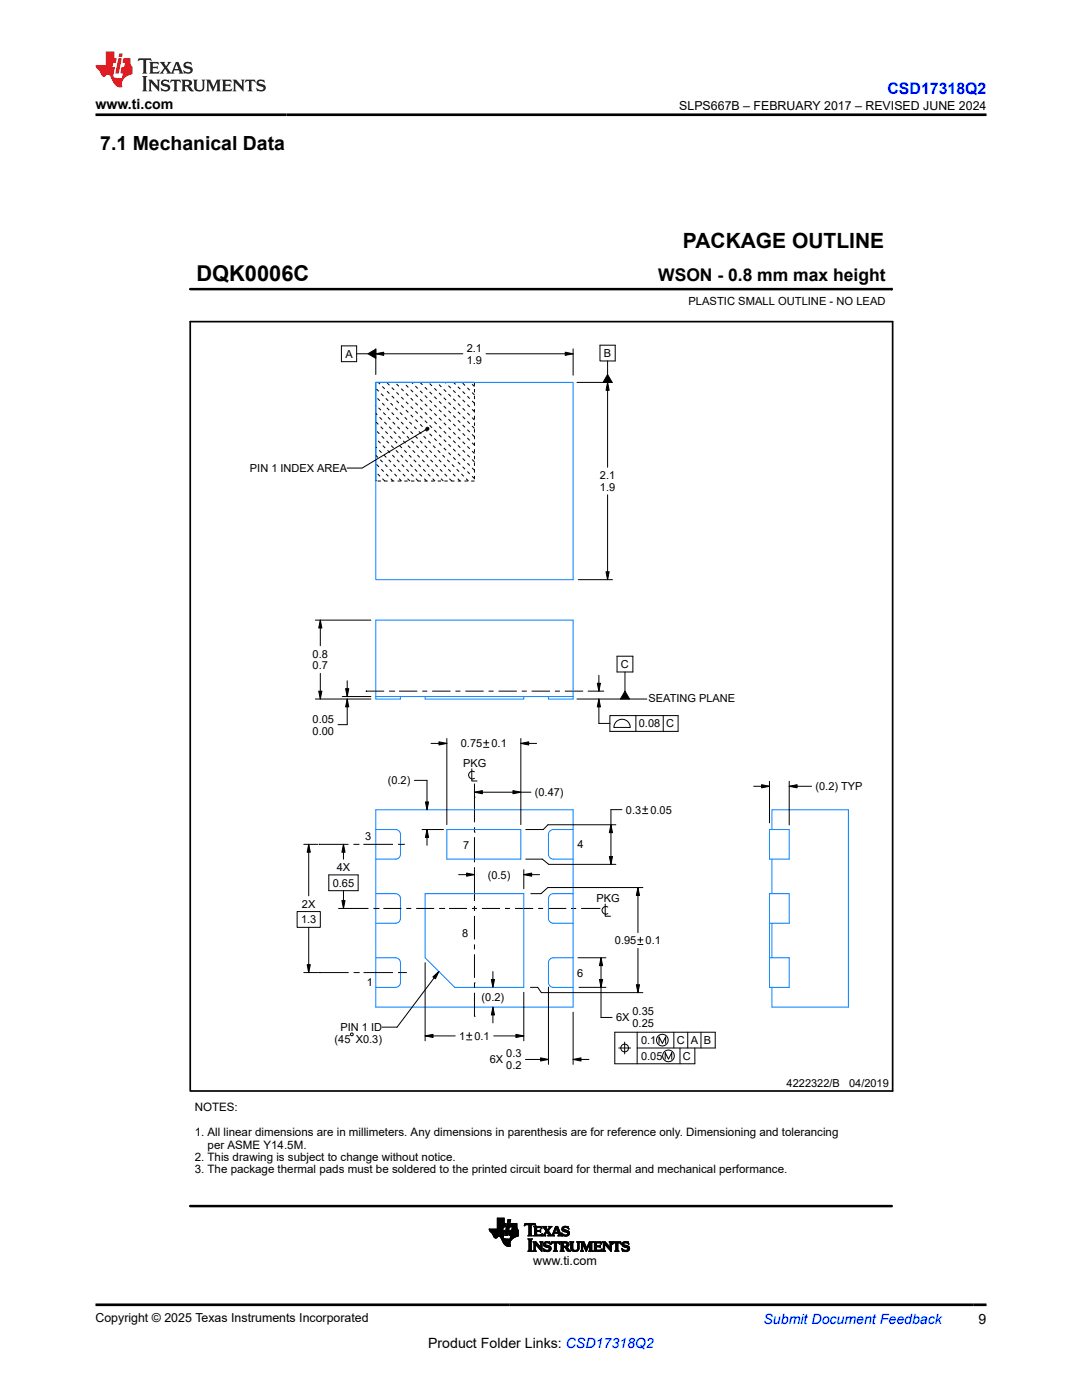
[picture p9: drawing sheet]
<svg xmlns="http://www.w3.org/2000/svg" width="216mm" height="279mm" viewBox="0 0 216 279" stroke-linecap="round" stroke-linejoin="round" font-family="sans-serif">
<g fill="none" stroke="#000" stroke-width=".2">
<path d="M37.9 57.7h140.1M178 57.5v.4M68.1 69h3.1v3.2h-3.1zM71.2 70.6h2.2M73.4 70.6l1.6-.9v1.8zM75 70.6l1.6-.3v.6zM75 69.6v5.2M75 70.6h17.4M97 70.6h17.4M112.8 70.3l1.6 .3-1.6 .3zM114.4 69.6v5.3M115.1 76.3h7.1"/>
<path d="M119.7 68.9h3.1v3.1h-3.1zM121.2 76.3l.4 1.6h-.7zM121.2 72v2.7M121.2 76.3v16.9M121.2 74.7l.9 1.6h-1.8zM85 85.4l.2-.1h.3l.1 .3-.1 .2-.3 .1-.2-.2zM85 85.7l-12.7 7.7h-3M121.2 98.8v16.9M115.4 115.7h6.8M120.9 114.1h.7l-.4 1.6zM62.9 139.5h11.1M62.9 123.8h11.1"/>
<path d="M63.6 137.9h.6l-.3 1.6zM63.9 123.8l.3 1.5h-.6zM63.9 123.8v5.1M63.9 134.4v5.1M68.3 139h5.7M69 137.4h.6l-.3 1.6zM69.3 139.5l.3 1.6h-.6zM69.3 135.9v3.1M69.3 139.5v5.1h-1.9M73 137.9h.1M73 137.9h3.6M77.6 137.9h1"/>
<path d="M78.6 137.9h.1M79.6 137.9h3.7M84.3 137.9h.9M86.2 137.9h3.7M90.9 137.9h1M92.9 137.9h3.6M97.5 137.9h1M99.5 137.9h3.6M104.1 137.9h1M106.1 137.9h3.6M110.7 137.9h1M112.7 137.9h3.7"/>
<path d="M115.1 139.5h14M117.3 137.9h3.2M119.2 136.4h.6l-.3 1.5zM119.5 139.5l.3 1.6h-.6zM119.5 139.5v4.9h2.2M119.5 134.8v3.1M123.1 131h3.2v3.1h-3.2zM124.7 134.1v3.8M124.7 137.9l.9 1.6h-1.8zM82.7 155.7h2.5v5.9M86 148.4h3.2M87.6 148l1.6 .4-1.6 .3z"/>
<path d="M89.2 147.4v17.2M94.1 153.4v2.5h1.1M94.7 154a.77 .77 0 0 0-1.2 .7 .77 .77 0 0 0 1.2 .6M94.7 158.1l1.5-.3v.6zM94.7 159.1h.1M94.7 156.4v7.7M94.7 158.1h11.2M96.5 148.2h1M96.5 149.2h1M97 147.7v1.1M102.4 157.8l1.5 .3-1.5 .3zM103.9 148.4l1.6-.4v.7z"/>
<path d="M103.9 147.4v17.2M103.9 148.4h3.2M121.7 142.8h13.6v3.2h-13.6zM122.8 144.2a1.64 1.64 0 0 1 1.8-.6 1.64 1.64 0 0 1 1.2 1.6h-3.3zM126.9 142.8v3.2M132.3 142.8v3.2M150.4 156.9h3.1M152 156.6l1.5 .3-1.5 .3zM153.5 155.9v8.3M157.5 156.9l1.6-.3v.6zM157.5 155.9v8.7M157.5 156.9h4.4"/>
<path d="M60.6 168.5h2.8M61.6 168.5l.3 1.6h-.6zM61.6 168.5v10.3M63.6 168.5h.1M63.6 168.5h5.9M65.6 174.6h5.9v3.2h-5.9zM68.2 179.7h.6l-.3 1.6zM68.5 168.5l.3 1.6h-.6zM68.5 168.5v3M68.5 177.8v3.5M70.5 168.5h1M71.5 168.5h.1"/>
<path d="M72.5 168.5h5.9M79.4 168.5h1.4M84.2 165.6h4.3M84.9 160h.6l-.3 1.6zM85.2 165.6l.3 1.5h-.6zM85.2 165.6v3.1M91.5 174.6h3.2M93.1 174.2l1.6 .4-1.6 .3zM94.7 166.1h.1M94.7 165.1v1M94.7 167.1v5M94.7 173.1v6.7"/>
<path d="M104.5 174.6l1.6-.4v.7zM104.5 174.6h3.2M104.5 173.6v3.8M104.9 171.5h3.3l1.3 1h13.4M121.6 170.9h.6l-.3 1.6zM121.9 164.6l.3 1.6h-.6zM122.9 164.6h-13.6l-.9 1h-3.5M124.1 161.6h-2.2v10.9M127.3 177.1l.3 1.6h-.6zM127.3 177.1v9M128.2 161.4h1.1M128.2 162.4h1.1"/>
<path d="M128.3 177.1h-19l-1.3 1.2h-2.1M128.7 160.9v1.1M59.3 181.9h4.6v3.2h-4.6zM60.6 194.1h3M61.3 192.5h.6l-.3 1.6zM61.6 185.1v9M63.7 194.1h.1M63.7 194.1h5.9M67.6 181.3h2.2M69.9 181.3h.1M69.9 181.3h3.6M70.6 194.1h1"/>
<path d="M71.6 194.1h.1M72.5 194.1h5.9M74.5 181.3h1M75.5 181.3h.1M76.5 181.3h3.6M79.4 194.1h1.8M81.1 181.3h1M83 181.3h3.6M84.8 192.1v15.6M86.4 195l1.2-1.1-.7 1.4zM87.6 193.9l-8.4 11.1h-3M87.6 181.3h1"/>
<path d="M88.6 181.3h.1M89.6 181.3h3.6M94.2 181.3h1M94.7 196.1h.1M94.7 180.8v1M94.7 182.8v4.7M94.7 188.5v1M94.7 190.5v4.7M94.7 196.1v1M94.7 198.1v4.7M96.2 181.3h3.6M98 195.5h.7l-.3 1.5z"/>
<path d="M98.4 193.9v3.1M100.8 181.3h.1M100.8 181.3h1M102.8 181.3h3.6M104.5 198v9.7M105.8 197h1.5l.7 1.1h20.3M107.4 181.3h1M109.4 181.3h3.6M109.4 197v15.4M114 181.3h.1M114 181.3h1M115.3 191.1h5.6"/>
<path d="M115.5 197h5.4M116 181.3h3.6M119.6 181.3h.1M119.6 195.5h.6l-.3 1.5zM119.9 191.1l.3 1.6h-.6zM119.9 191.1v12h2.2M120.8 180.4v2.5h1M121.3 181a.77 .77 0 0 0-1.2 .7 .77 .77 0 0 0 1.2 .6M127 196.5h.6l-.3 1.6zM127.2 187.6h1.1M127.2 188.5h1.1M127.3 189.3v8.8"/>
<path d="M127.8 187v1.1M70.1 206.2l.4 .1-.2 .4-.4-.1zM84.8 206.7l1.6-.3v.7zM84.8 206.7h6M93.1 206.6h1M93.1 207.5h1M93.6 206.1v1M94.7 202.8h.1M98.4 201l.3 1.6h-.7zM98.4 201v3.1M98.5 206.7h6M102.9 206.4l1.6 .3-1.6 .4z"/>
<path d="M104.9 211.4h4.5M107.9 211.1l1.5 .3-1.5 .3zM114.4 211.4l1.5-.3v.6zM114.4 202v10.4M114.4 211.4h3.1M123.5 209.2h2.3M124.6 208v2.3M127.1 209.2h15.6v-3.2h-20v6.3h15.9v-3.1M127.1 206v6.3M131.5 208.2v-1.3l.7 1.3 .6-1.3v1.3M132.7 211.4v-1.3l.7 1.3 .6-1.3v1.3M134.5 206v3.2"/>
<path d="M135.7 209.2v3.1M137.2 206v3.2M139.9 206v3.2M97.6 245.3h2.7M97.6 245.4h2.7M97.6 245.5h2.7M97.7 245.5h3l-.2 1.6 .3 .2h1.4M97.7 245.6h3M97.8 245.7h2.9M97.8 245.8h2.8M97.9 245.8h2.7M97.9 245.9h2.7"/>
<path d="M98 246h2.6M98.1 246h2.5M98.1 246.1h2.5M98.2 246.1h2.4M98.3 246.2h2.3M98.3 246.3h2.2M98.4 246.4h2.1M98.4 246.5h2.1M98.4 246.6h2.1M98.5 246.6h2M98.5 246.7h2M98.5 246.8h.9"/>
<path d="M98.6 246.8h.7M98.6 246.9h.7M98.6 247h.6M98.7 247h.4M98.8 247.1h.3M99.2 245.2h1.2M99.2 245.1h1.2M99.2 245h1.2M99.2 244.2h1.8l-.2 .7h-1.6M99.2 244.8h1.6M99.2 244.7h1.7M99.2 244.6h1.7"/>
<path d="M99.2 244.5h1.7M99.2 244.4h1.7M99.2 244.3h1.7M99.2 244.1h1.4M99.2 244h1.4M99.2 243.9h1.4M99.2 243.8h1.4M99.2 243.7h1.4M99.2 243.6h1.4M99.2 243.5h1.4M99.2 243.4h1.4M99.2 243.3h1.4"/>
<path d="M99.2 243.2h1.4M99.2 243.1h1.4M99.7 246.8h.7M99.8 246.8h.6M99.9 246.9h.5M99.9 247h.5M100 247.1h.5M100 247.2h.6M100.1 247.3h.9M100.1 247.3h2.1M100.1 247.4h2M100.2 247.5h1.8"/>
<path d="M100.2 247.6h1.7M100.3 247.6h1.6M100.3 247.7h1.6M100.3 247.8h1.5M100.3 245.3h-2.7l1.1 1.7 .3 .1 .4-.3h.4l.7 1.4 .7 .5h.7l-.1-.8 .6-.8M100.4 247.9h1.4M100.4 248h1.4M100.4 244.9l-.1 .6M100.5 248.1h1.3M100.6 248.2h1.2M100.6 244.2v-1.1h-1.4v2.2M100.6 248.3h1.2"/>
<path d="M100.7 248.3h1.1M100.7 248.4h1.1M100.7 246.5h.6M100.8 246.5h.5M100.8 246.4h.5M100.8 246.3h.5M100.8 248.5h1M100.8 246.2h.6M100.8 246.1h.6M100.8 246h.6M100.9 246h.5M100.9 248.5h.9"/>
<path d="M100.9 245.9h.5M100.9 245.8h.5M100.9 245.7h.6M100.9 245.6h.6M100.9 245.5h.6M100.9 248.6h.9M101 245.5h.5M101 245.4h.5M101 245.3h.5M101 245.2h.6M101 245.1h.6M101 245h.6"/>
<path d="M101 248.6h.9M101.1 245h.5M101.1 244.9h.5M101.1 244.8h.5M101.1 244.7h.6M101.1 244.6h.6M101.1 244.5h.6M101.2 244.5h.5M101.2 244.4h.5M101.2 244.3h.5M101.2 248.7h.6M101.2 244.2h.6l-.5 2.4h-.6z"/>
<path d="M101.3 243.9h.5M101.3 243.8h.5M101.3 243.7h.5M101.3 243.6h.6M101.3 243.5h.6M101.4 243.4h.5l-.1 .5h-.6zM101.5 248.8h.1M101.6 246.5h1.9M101.6 246.4h1.9M101.6 246.4v.1l.3 .1M101.6 246.3h1.8M101.6 246.5h1.8"/>
<path d="M101.6 246.3h1.9M101.6 246.2h1.8M101.6 246.1h1.8M101.6 246.1h1.9M101.6 246h1.9M101.7 245.9h1.7M101.7 245.8h1.8M101.7 245.7h1.8M101.7 245.6h1.7M101.8 247.2h.5M101.8 247.1h.6M101.8 247.1h.7"/>
<path d="M101.8 247h.8M101.8 247h.9M101.9 246.9h.9M101.9 244.8h1.2M101.9 246.8h1M101.9 246.8h1.2M101.9 244.7h1.2M101.9 246.7h1.4M101.9 244.6h1.2M101.9 246.6h1.5M101.9 246.6l-.1 .7M101.9 244.5h1.2"/>
<path d="M102 244.4h1.1M102 244.3h1.1M102 244.2h1.1v.7M102 244.2l-.1 .7h1.2M102.1 245.5h1.3M102.2 245.4h1.1M102.2 245.3h1.1M102.2 245.3h1M102.2 245.2h1M102.2 245.1h1M102.2 245h.9M102.3 244.9l-.2 .6"/>
<path d="M103.1 244.9l.4 .6v1.2l-1.1 .4M103.4 245.5h-1.7l-.1 .9M104.6 244.6h.1M104.6 244.5h.2M104.7 244.4h2.2M104.7 244.3h2.1M104.7 244.2h2.1M105.4 249.7h.8M105.4 247.3h.8M105.5 249.6h.6M105.5 246.5h.5M105.5 244.5h.5"/>
<path d="M105.5 247.4h.5M105.5 246.4h.5M105.5 244.6l-.4-.2-.5 .2 .2-.4h2l.1 .4-.5-.2h-.4v.2M105.5 244.6v1.8l-.2 .2h.9M105.5 246.3h.5M105.5 246.2h.5M105.5 246.1h.5M105.5 246h.5M105.5 245.9h.5M105.5 245.8h.5M105.5 245.7h.5M105.5 245.6h.5"/>
<path d="M105.5 245.5h.5M105.5 245.4h.5M105.5 245.3h.5M105.5 245.2h.5M105.5 245.1h.5M105.5 245h.5M105.5 244.9h.5M105.5 244.8h.5M105.5 244.7h.5M105.5 244.6h.5M105.6 249.5h.4M105.6 247.5h.4"/>
<path d="M105.6 249.4l-.2 .3M105.6 249.4h.4M105.6 249.3h.4M105.6 249.2h.4M105.6 249.1h.4M105.6 249h.4M105.6 248.9h.4M105.6 248.8h.4M105.6 248.7h.4M105.6 248.6h.4M105.6 248.5h.4M105.6 248.4h.4"/>
<path d="M105.6 248.3h.4M105.6 248.2h.4M105.6 248.1h.4M105.6 248h.4M105.6 247.9h.4M105.6 247.8h.4M105.6 247.7h.4M105.6 247.6h.4M106 244.6v1.8l.2 .3-.8-.1M106 249.4l.2 .3M106 249.4v-1.9l.2-.3h-.8l.2 .3v1.9M106.4 249.7h.6"/>
<path d="M106.5 247.9h.5M106.5 249.6h.4M106.5 248h.6M106.5 249.5h.3M106.6 244.8h1.4M106.6 248.1l-.2-.3h.5l1 1.1M106.6 249.4l-.2 .3M106.6 249.4h.2M106.6 249.3h.2M106.6 249.2h.2M106.6 249.1h.2M106.6 249h.2"/>
<path d="M106.6 248.9h.2M106.6 248.8h.2M106.6 248.7h.2M106.6 248.6h.2M106.6 248.5h.2M106.6 248.4h.2M106.6 248.3h.7M106.6 248.2h.7M106.6 248.1h.6M106.6 248.1v1.3M106.6 246.5h1.5M106.7 244.9h1.3"/>
<path d="M106.7 246.4h.4M106.7 245h.4M106.7 245.1v1.4l-.2 .1h1.6M106.7 246.3h.4M106.7 246.2h.4M106.7 246.1h.4M106.7 246h.4M106.7 245.9h.4M106.7 245.8h.4M106.7 245.7h1.2M106.7 245.6h1.2M106.7 245.5h.4"/>
<path d="M106.7 245.4h.4M106.7 245.3h.4M106.7 245.2h.4M106.7 244.5h.2M106.8 249.4l.2 .3M106.8 248.3h.1M106.8 248.3v1.1M106.8 244.6h.1M106.9 248.4h.5M106.9 248.5h.6M107 248.5h.6M107.1 245.1v.5h.6l.2-.2v.5l-.2-.1h-.6v.5"/>
<path d="M107.1 248.6h.5M107.2 248.7h.5M107.3 248.8h.5M107.3 248.9h.9M107.4 249h.8M107.5 249.1h.7M107.6 249.2h.6M107.6 249.3h.6M107.7 245.5h.2M107.7 249.3h.5M107.7 245.8h.2M107.8 246.4h.3"/>
<path d="M107.8 249.4h.4M107.8 245.5h.1M107.8 245.9h.1M107.8 245h.3M107.8 247.9h.4M107.9 249.5h.3M107.9 248h.3M107.9 248.9h.1M107.9 248.1l-.2-.3h.6l-.1 .3M107.9 248.1h.3M107.9 248.8h.3M107.9 248.7h.3"/>
<path d="M107.9 248.6h.3M107.9 248.5h.3M107.9 248.4h.3M107.9 248.3h.3M107.9 248.2h.3M107.9 248.1v.8M108 249.6h.2M108 245.1h.1M108 244.8l.1 .4-.4-.2-1 .1M108 244.8h-1.5l.2 .3M108 246.3h.2M108 249.7h.2"/>
<path d="M108.1 245.2h.1M108.1 246.3h.1M108.2 248.1v1.7l-1.4-1.5M108.2 246.6l.7 .1-.2-.2 .4-.6 .4 .6-.2 .1M108.2 246.6h.7M108.2 246.2l-.5 .2h-.6v-.1M108.2 246.2l-.2 .5-1.5-.1M108.3 244.8h.7M108.4 246.5h.3M108.4 249.2l.1 .5 .6 .1 .7-.2 .2-.4M108.4 249.2l.6 .3 .5-.1v-.4l-.7-.2-.3-.3 .1-.5 .5-.2h.6l.1 .5-.8-.3-.2 .1v.3l1 .3 .2 .5M108.4 249.2h.1"/>
<path d="M108.4 244.9h.6M108.4 249.3h.2M108.4 249.3h.3M108.4 248.4h.4M108.4 248.3h.4M108.4 248.5h.5M108.5 249.4h.3M108.5 248.2h.3M108.5 246.4h.3M108.5 248.5h.8M108.5 245h.5M108.5 249.5h.6"/>
<path d="M108.5 245l.5 .7M108.5 248.1h.4M108.5 249.6h1.3M108.5 248.6h1.1M108.5 246.3h.3M108.5 249.7h.1M108.5 245.1h.5M108.6 248h1.2M108.6 246.3h.3M108.6 248.7h1.2M108.6 245.2h.5M108.7 247.9h1"/>
<path d="M108.7 246.2h.2M108.7 245.3h.5M108.7 246.1h.3M108.7 248.8h1.2M108.7 245.4h.5M108.8 246h.2M108.8 245.5h.7M108.8 249.7h.8M108.8 247.8h.6M108.8 245.9h.8M108.9 245.8h.6M108.9 245.6h.5"/>
<path d="M109 245.7h.5M109 245.7l-.8 .9M109 248.9h.9M109.1 244.8h-.9l.3 .2M109.1 244.8l-.1 .2 .3 .5 .3-.5-.1-.2h.7M109.2 246h.5M109.2 246.1h.5M109.3 249.5h.5M109.3 246.2h.5M109.3 246.6h1.3M109.3 245.4h.3M109.4 246.3h.4"/>
<path d="M109.4 249h.5M109.4 245.3h.3M109.4 245.6l.5 .8M109.4 246.3h.5M109.5 245.2h.2M109.5 248.1h.3M109.5 246.4h.5M109.5 246.5h.5M109.5 249.4h.4M109.5 245.1h.3M109.5 249.1h.5M109.6 244.8h.5"/>
<path d="M109.6 249.3h.3M109.6 245h.3M109.6 249.2h.4M109.6 249.3h.4M109.6 244.9h.3M109.6 248.2h.2M109.7 248.3h.1M109.8 245l-.4 .6M109.9 248.3h.1M110 248.2h.1M110 248.1h.2M110 248h1.7"/>
<path d="M110 247.9h1.6M110.1 246.5h.4M110.2 244.8l-.4 .2M110.2 246.4h.3M110.2 246.3h.3l.1 .4-1.3-.1M110.3 246.3h.2M110.3 246.2h.3M110.4 246.1h1.4M110.4 246h1.4M110.4 249.7h.8M110.4 245.9h.3M110.5 245.8h.2"/>
<path d="M110.5 245.7h.2M110.5 246.4l.1-.3h.8l.1 .4-.2 .1h.8M110.5 245.6h.3M110.6 245.5h.2M110.6 249.6h.5M110.6 248.2v-.1h-.3l-.4 .2 .2-.5h1.5l.1 .5M110.6 249.5h.4M110.6 248.1h.4M110.6 249.4l-.2 .3M110.6 249.4h.4M110.6 249.3h.4M110.6 249.2h.4"/>
<path d="M110.6 249.1h.4M110.6 249h.4M110.6 248.9h.4M110.6 248.8h.4M110.6 248.7h.4M110.6 248.6h.4M110.6 248.5h.4M110.6 248.4h.4M110.6 248.3h.4M110.6 245.4h.3M110.7 245.3h.2M110.7 245.2h.2"/>
<path d="M110.7 245.1h.7M110.8 245h.6M110.8 244.9h.6M110.8 244.8h.5M111 245.1l.3 .8h-.6zM111 245.2h.5M111 248.2l.1-.2 .3 .1 .3 .3M111 248.2h-.4v1.2M111 248.2v1.2M111 249.4l.2 .3M111.1 245.3h.4M111.1 245.4h.4"/>
<path d="M111.1 245.5h.5M111.2 245.5h.4M111.2 245.6h.4M111.2 245.7h.5M111.2 245.8h.5M111.3 245.9h.4M111.3 244.8l.8 1.9-.8-.1M111.3 244.8h-.4l-.7 1.6-.1 .2-.2-.2M111.4 246.2h.4M111.4 246.3h.5M111.5 248.1h.2M111.5 246.5h.5"/>
<path d="M111.5 246.4h.4M111.6 248.2h.1M111.7 248.3h.1M111.8 249.7h.8M111.9 247.9h1.4M111.9 249.6h.5M112 248h1.4M112 249.5h.4M112 249.4l-.2 .3M112 249.4h.4M112 249.3h.4M112 249.2h.4"/>
<path d="M112 249.1h.4M112 249h.4M112 248.9h1.1M112 248.8h1.2M112 248.7h1.4M112 248.6h.4M112 248.5h.4M112 248.4h.4M112 248.3h.4M112 248.2h.4M112.1 246.2h.1M112.1 246.1h.1"/>
<path d="M112.1 246.3h.2M112.1 245.3h.4M112.1 245.4h.4M112.1 245.2h.4M112.1 246.3h.3M112.1 245.5h.7M112.1 245.1h.4M112.2 246.4h.4M112.2 245.5h1M112.2 246.5h1.3M112.2 245h.4M112.2 246.6h.1"/>
<path d="M112.2 245.6h1.2M112.2 244.9h1.2M112.4 245.7h1.1M112.4 244.8h1M112.4 249.4l.2 .3M112.4 249.4v-.5h.3l.6 .8h.6M112.4 248.1h-.4v1.3M112.4 246.6h.9M112.6 245.8h1M112.6 244.8h.4M112.7 248.7l.3-.1 .1-.4-.7-.1v.6M112.7 246.7h.3"/>
<path d="M112.8 247.8l.5 .1 .2 .3-.1 .4-.4 .3M112.8 249h.5M112.9 249.1h.4M112.9 249.2h.5M113 249.3h.4M113 245.9h.6M113 248.1h.5M113 248.6h.4M113 249.3h.5M113 248.9l.9 .7M113 247.8h-1.2l.2 .3M113 248.9h.1"/>
<path d="M113 249.4h.6M113 248.2h.5M113 248.5h.5M113.1 246.4h.4M113.1 248.5h.4M113.1 248.3h.4M113.1 245h.3M113.1 248.4h.4M113.1 249.5h.5M113.2 249.6h.5M113.2 246h.4M113.2 246.3h.4"/>
<path d="M113.3 246.1h.3M113.3 246.3h.3M113.3 245.1h.2M113.3 246.2h.3M113.3 249.7h.6M113.4 244.8h-.9l-.4 .4 .2 .5 .9 .3v.3l-.6 .1-.5-.3M113.4 244.8l.1 .5M113.4 245.2h.1M113.5 245.3h.1M113.5 245.3l-.6-.3-.4 .2v.2l1.1 .4v.5l-.2 .3-1.2 .1-.1-.6M113.8 247.9h.6M113.9 248h.4"/>
<path d="M113.9 249.6v.1M113.9 248.1v1.2l.3 .3 .5 .2 .5-.1 .3-.3v-.3M113.9 249.1h.4M113.9 249h.4M113.9 248.9h.4M113.9 248.8h.4M113.9 248.7h.4M113.9 248.6h.4M113.9 248.5h.4M113.9 248.4h.4M113.9 248.3h.4M113.9 248.2h.4"/>
<path d="M113.9 248.1h.4M113.9 249.2h.4M113.9 249.3h.4M114 249.4h.4M114 249.5h.6M114.1 249.6h1.2M114.3 249.1l.1 .3 .3 .1 .5-.1 .1-.3M114.3 248.1l.2-.3h-.8l.2 .3M114.3 248.1v1M114.3 249.7h.9M115 249.5h.4M115.2 249.4h.3"/>
<path d="M115.2 247.9h.4M115.2 249.3h.3M115.3 249.3h.2M115.3 248h.3M115.3 249.2h.2M115.3 249.1h.2M115.3 249h.2M115.3 248.9h.2M115.3 248.8h.2M115.3 248.7h.2M115.3 248.6h.2M115.3 248.5h.2"/>
<path d="M115.3 248.4h.2M115.3 248.3h.2M115.3 248.2h.2M115.3 248.1h.2M115.3 248.1v1M115.5 248.1l.2-.3h-.6l.2 .3M115.5 248.1v1M115.8 249.7h.6M115.9 247.9h.7M116 249.6h.3M116 248h.6M116 249.5h.3"/>
<path d="M116 249.4l-.2 .3M116 249.4h.3l.1 .3M116 249.3h.3M116 249.2h.3M116 249.1h.3M116 249h.3M116 248.9h.3M116 248.8h.3M116 248.7h.3M116 248.6h.3M116 248.5h.3M116 248.4h.3"/>
<path d="M116 248.3h.7M116 248.2h.7M116 248.1h.6M116 248.1v1.3M116 248.1l-.2-.3h.7l.6 1.3 .5-1.3h.7l-.2 .3M116.3 249.4v-1.2l.6 1.6 .8-1.6v1.2M116.3 248.4h.5M116.4 248.5h.4M116.4 248.6h.5M116.5 248.7h.4M116.5 248.8h.5M116.6 248.9h.4"/>
<path d="M116.6 249h.4M116.6 249.1h.7M116.7 249.2h.6M116.7 249.3h.5M116.8 249.3h.4M116.8 249.4h.3M116.8 249.5h.3M116.9 249.6h.2M116.9 249.7h.1M117.1 249h.2M117.1 248.9h.3M117.2 248.8h.2"/>
<path d="M117.2 248.7h.2M117.3 248.6h.2M117.3 248.5h.2M117.3 248.5h.3M117.4 248.4h.2M117.4 248.3h.7M117.4 248.2h.7M117.5 248.1h.6M117.5 249.7h.8M117.5 248h.6M117.6 247.9h.6M117.6 249.6h.5"/>
<path d="M117.7 249.5h.4M117.7 249.4l-.2 .3M117.7 249.4h.4M117.7 249.3h.4M117.7 249.2h.4M117.7 249.1h.4M117.7 249h.4M117.7 248.9h.4M117.7 248.8h.4M117.7 248.7h.4M117.7 248.6h.4M117.7 248.5h.4"/>
<path d="M117.7 248.4h.4M118.1 249.4l.2 .3M118.1 248.1v1.3M118.4 249.7h1.6M118.5 247.9h1.4M118.6 249.6h1.4M118.6 248h1.4M118.6 249.5h1.5M118.6 249.4h.4M118.6 248.1h.4M118.6 248.1l-.2-.3h1.5l.1 .5M118.6 249.4l-.2 .3"/>
<path d="M118.6 249.3h.4M118.6 249.2h.4M118.6 249.1h.4M118.6 249h.4M118.6 248.9h.4M118.6 248.8h1.2M118.6 248.7h1.2M118.6 248.6h1.2M118.6 248.5h.4M118.6 248.4h.4M118.6 248.3h.4M118.6 248.2h.4"/>
<path d="M118.6 248.1v1.3M119 248.8v.7h.2M119 248.2v.4M119.2 248.1l-.2 .1M119.5 248.6l.3-.1v.5l-.3-.2M119.5 248l.5 .3M119.7 248.9h.1M119.7 248.5h.1M119.8 248.1h.2M119.9 249.4h.2M119.9 248.2h.1M120 248.3h.1"/>
<path d="M120 249.3h.1M120.1 249.3l-.5 .2M120.1 249.2l-.1 .5h-1.6M120.1 249.3h.1M120.2 249.7h.6M120.3 247.9h.6M120.3 249.6h.4M120.4 248h.5M120.4 249.5h.3M120.4 248.1l-.2-.3h.6l.9 1.1M120.4 248.1h.6M120.4 249.4l-.2 .3"/>
<path d="M120.4 249.4h.2M120.4 249.3h.2M120.4 249.2h.2M120.4 249.1h.2M120.4 249h.2M120.4 248.9h.2M120.4 248.8h.2M120.4 248.7h.2M120.4 248.6h.2M120.4 248.5h.2M120.4 248.4h.2M120.4 248.3h.8"/>
<path d="M120.4 248.2h.7M120.4 248.1v1.3M120.6 249.4l.2 .3M120.7 248.4h.5M120.8 248.5h.5M120.9 248.5h.5M120.9 248.6h.6M121 248.7h.6M121.1 248.8h.5M121.2 248.9h.8M121.2 249h.8M121.3 249.1h.7"/>
<path d="M121.4 249.2h.6M121.5 249.3h.5M121.6 249.3h.4M121.6 249.4h.4M121.7 247.9h.4M121.7 249.5h.3M121.7 248.9h.1M121.7 248h.3M121.7 248.1l-.1-.3h.6l-.2 .3M121.7 248.8h.3M121.7 248.7h.3M121.7 248.6h.3"/>
<path d="M121.7 248.5h.3M121.7 248.4h.3M121.7 248.3h.3M121.7 248.2h.3M121.7 248.1h.3M121.7 248.1v.8M121.8 249.6h.2M121.9 249.7h.1M122 248.1v1.7l-1.3-1.5-.1 1.1M122.2 248.3h.1M122.2 248.2h.2M122.2 248.1h.3"/>
<path d="M122.3 248h1.6M122.3 247.9h1.6M122.7 249.7h.8M122.8 249.6h.5M122.9 248.2l-.1-.1h-.3l-.3 .2 .1-.5h1.6l.1 .5M122.9 249.5h.4M122.9 248.1h.4M122.9 249.4l-.2 .3M122.9 249.3h.4M122.9 249.2h.4M122.9 249.1h.4M122.9 249h.4"/>
<path d="M122.9 248.9h.4M122.9 248.8h.4M122.9 248.7h.4M122.9 248.6h.4M122.9 248.5h.4M122.9 248.4h.4M122.9 248.3h.4M122.9 248.2h.4M122.9 248.2v1.2M123.3 248.2v-.2l.3 .1 .4 .3M123.3 248.2v1.2h-.4M123.3 249.4l.2 .3"/>
<path d="M123.7 248.1h.2M123.8 248.2h.2M123.9 248.3h.1M124.1 249.2l.1 .5 .6 .1 .6-.2 .2-.4M124.1 249.2h.1M124.1 249.3h.1M124.1 249.3h.2M124.1 248.4h.4M124.1 248.3h.4M124.1 248.5h.5M124.1 249.4h.4M124.1 248.2h.4"/>
<path d="M124.1 248.5h.8M124.2 249.5h.6M124.2 248.1h.3M124.2 249.6h1.2M124.2 248.6h1.1M124.2 249.7h.1M124.2 248h1.2M124.3 248.7h1.1M124.3 247.9h1.1M124.4 248.8h1.1M124.5 249.7h.8M124.5 247.8h.6"/>
<path d="M124.6 248.9l.6 .2v.3l-.5 .1-.6-.3M125 249.5h.5M125 249h.6M125.1 248.1h.3M125.2 249.4h.4M125.2 249.1h.4M125.2 249.3h.4M125.3 249.3h.3M125.3 248.2h.2M125.4 248.3h.1M125.6 248.9h-1l-.3-.2-.2-.4 .2-.4 .4-.1h.7l.1 .5-.6-.3-.5 .2 .1 .2 1 .4 .1 .4h-.3"/>
<circle cx="124.6" cy="209.1" r=".78"/>
<circle cx="132.2" cy="207.6" r="1.17"/>
<circle cx="133.4" cy="210.7" r="1.17"/>
</g>
<g fill="#000">
<path d="M73.4 70.6l1.6-.9v1.8zM75 70.6l1.6-.3v.6zM112.8 70.3l1.6 .3-1.6 .3zM121.2 76.3l.4 1.6h-.7zM121.2 74.7l.9 1.6h-1.8zM85 85.4l.2-.1h.3l.1 .3-.1 .2-.3 .1-.2-.2zM120.9 114.1h.7l-.4 1.6zM63.6 137.9h.6l-.3 1.6zM63.9 123.8l.3 1.5h-.6zM69.3 139.5l.3 1.6h-.6zM69 137.4h.6l-.3 1.6zM119.5 139.5l.3 1.6h-.6z"/>
<path d="M119.2 136.4h.6l-.3 1.5zM124.7 137.9l.9 1.6h-1.8zM87.6 148l1.6 .4-1.6 .3zM94.7 158.1l1.5-.3v.6zM103.9 148.4l1.6-.4v.7zM102.4 157.8l1.5 .3-1.5 .3zM152 156.6l1.5 .3-1.5 .3zM157.5 156.9l1.6-.3v.6zM61.6 168.5l.3 1.6h-.6zM68.5 168.5l.3 1.6h-.6zM85.2 165.6l.3 1.5h-.6zM84.9 160h.6l-.3 1.6z"/>
<path d="M93.1 174.2l1.6 .4-1.6 .3zM104.5 174.6l1.6-.4v.7zM121.9 164.6l.3 1.6h-.6zM121.6 170.9h.6l-.3 1.6zM127.3 177.1l.3 1.6h-.6zM61.3 192.5h.6l-.3 1.6zM68.2 179.7h.6l-.3 1.6zM86.4 195l1.2-1.1-.7 1.4zM98 195.5h.7l-.3 1.5zM119.9 191.1l.3 1.6h-.6zM119.6 195.5h.6l-.3 1.5zM127 196.5h.6l-.3 1.6z"/>
<path d="M84.8 206.7l1.6-.3v.7zM98.4 201l.3 1.6h-.7zM102.9 206.4l1.6 .3-1.6 .4zM107.9 211.1l1.5 .3-1.5 .3zM114.4 211.4l1.5-.3v.6z"/>
</g>
<path d="M38 64.2h140.1v153.5h-140.1z" fill="none" stroke="#000" stroke-width=".34"/>
<path d="M37.9 57.7h140.1M37.9 240.7h140.1" fill="none" stroke="#000" stroke-width=".5"/>
<g fill="none" stroke="#0080ff" stroke-width=".2">
<path d="M75 76.3h39.4v39.4h-39.4zM75 76.3v19.7M75 76.3h19.7M75 139h39.4M79.9 139v.5h-4.9v-15.7h39.4v15.7h-5v-.5M84.8 139v.5h19.7v-.5M75 178.3h3.9a.98 .98 0 0 1 1 1v4a.98 .98 0 0 1-1 1h-3.9M75 165.6h3.9a.98 .98 0 0 1 1 .9v4a.98 .98 0 0 1-1 1h-3.9M75 161.6h39.4v39.4h-39.4zM84.8 178.3h19.7v18.7h-13.8l-5.9-5.9zM89.2 165.6h14.7v5.9h-14.7zM114.4 165.6h-4a.98 .98 0 0 0-1 .9v4a.98 .98 0 0 0 1 1h4"/>
<path d="M114.4 178.3h-4a.98 .98 0 0 0-1 1v4a.98 .98 0 0 0 1 1h4M153.5 165.6h4v5.9h-4zM154 165.6v-4h15.3v39.4h-15.3v-4M154 171.5v6.8M75 191.1h3.9a.98 .98 0 0 1 1 1v4a.98 .98 0 0 1-1 .9h-3.9M114.4 191.1h-4a.98 .98 0 0 0-1 1v4a.98 .98 0 0 0 1 .9h4M153.5 184.3h4v-6h-4v18.7h4v-5.9h-4M154 184.3v6.8"/>
</g>
<g fill="none" stroke="#000" stroke-width=".2" stroke-dasharray=".7 .7" stroke-linecap="butt">
<path d="M94.7 76.3v19.7M94.7 78.8l-2.5-2.5M94.7 77.1l-.9-.8M75.1 96l-.1-.1M76.8 96l-1.8-1.8M78.4 96l-3.4-3.5M80.1 96l-5.1-5.1M81.8 96l-6.8-6.8M83.5 96l-8.5-8.5M85.1 96l-10.1-10.1M86.8 96l-11.8-11.8M88.5 96l-13.5-13.5"/>
<path d="M90.1 96l-15.1-15.2M91.8 96l-16.8-16.8M93.5 96l-18.5-18.5M94.7 96h-19.7M94.7 95.5l-19.2-19.2M94.7 93.8l-17.6-17.5M94.7 92.2l-15.9-15.9M94.7 90.5l-14.2-14.2M94.7 88.8l-12.5-12.5M94.7 87.2l-10.9-10.9M94.7 85.5l-9.2-9.2M94.7 83.8l-7.5-7.5"/>
<path d="M94.7 82.2l-5.9-5.9M94.7 80.5l-4.2-4.2"/>
</g>
<path d="M27.7 11.6l-.2 .6 .5-.2h.6v.1v2.2l-.2 .4h1l-.2-.4v-2.2v-.1h.5l.5 .2-.1-.6zM29.8 12.4l.2 .3v1.6l-.2 .4h1.9l.1-.6a1.08 1.08 0 0 1-1.3 .2v-.7h.6l.4 .2v-.7l-.4 .2h-.6v-.5l.2-.2a1 1 0 0 1 1 .3l-.1-.5zM31.8 12.4l1 1.1-1 1.2h.9l-.2-.2 .4-.8 .5 .8-.2 .2h1.6l-.2-.2 .1-.5h1l.1 .5-.1 .2h.9l-.2-.4-.8-1.9h-.5l-1 2.1-.8-1.1 .9-1h-.8l.2 .2-.5 .6-.3-.6 .1-.2zM35.2 12.8l.4 1h-.8zM36.8 12.5a.65 .65 0 0 0-.2 .7 .65 .65 0 0 0 .6 .5l.7 .1 .1 .3a.79 .79 0 0 1-.7 .4 .79 .79 0 0 1-.7-.5l.1 .7 .2-.1a.93 .93 0 0 0 1.1 0 .93 .93 0 0 0 .4-.9 1.46 1.46 0 0 0-1.2-.6l-.1-.3a1.09 1.09 0 0 1 1.2 .2l-.2-.6-.1 .1-.6-.2zM28.4 15.2l.2 .4v2.2l-.2 .4h1l-.2-.4v-2.2l.2-.4zM29.6 15.9l.2 .4v1.5l-.2 .4h.8l-.3-.4v-1.3l1.7 1.8v-2l.2-.4h-.8l.2 .2 .1 1.1-1.2-1.3zM32.3 16a.65 .65 0 0 0-.2 .8 .65 .65 0 0 0 .7 .4l.6 .2 .1 .2a.79 .79 0 0 1-.7 .4 .79 .79 0 0 1-.7-.5l.1 .7 .2-.1a.93 .93 0 0 0 1.1 .1 .93 .93 0 0 0 .4-1 1.46 1.46 0 0 0-1.2-.5l-.1-.4a1.09 1.09 0 0 1 1.2 .2l-.2-.6-.1 .1-.6-.1zM34.1 15.9l-.1 .6a.63 .63 0 0 1 .7-.3l.1 1.6-.3 .4h1l-.2-.4v-1.6a.66 .66 0 0 1 .8 .3l-.1-.6zM36.2 15.9l.2 .4v1.5l-.2 .4h.9l-.2-.2v-.7h.5l.1 .2a.79 .79 0 0 0 1.2 .6l-1-.9a.61 .61 0 0 0 .6-.6 .61 .61 0 0 0-.5-.7zM36.9 16.2h.2a.47 .47 0 0 1 .5 .1 .47 .47 0 0 1 .1 .5l-.2 .1-.6 .1zM38.5 15.9l.2 .2a2.27 2.27 0 0 0 .4 2 1.04 1.04 0 0 0 1.7-.7v-1.3l.2-.2h-.8l.2 .4v1.1a.6 .6 0 0 1-.6 .6 .6 .6 0 0 1-.6-.6v-1.1l.3-.4zM41.1 15.9l.2 .4v1.5l-.2 .4h.7l-.2-.4v-1.4l.9 1.9 .8-1.9v1.4l-.2 .4h1l-.3-.4v-1.5l.3-.4h-.8l-.7 1.5-.7-1.5zM44.3 15.9l.2 .4v1.5l-.2 .4h1.9l.1-.6a1.09 1.09 0 0 1-1.3 .2v-.7h.6l.4 .2v-.6l-.4 .2h-.6v-.6l.2-.1a1.01 1.01 0 0 1 1 .3l-.1-.6zM46.4 15.9l.3 .4v1.5l-.3 .4h.8l-.2-.4v-1.3l1.6 1.8v-2l.2-.4h-.7l.2 .2v1.1l-1.2-1.3zM49 15.9l-.1 .6a.63 .63 0 0 1 .8-.3v1.6l-.3 .4h1l-.2-.4v-1.6a.66 .66 0 0 1 .8 .3l-.1-.6zM51.4 16a.65 .65 0 0 0-.2 .8 .65 .65 0 0 0 .6 .4l.6 .2 .2 .2a.79 .79 0 0 1-.8 .4 .79 .79 0 0 1-.6-.5l.1 .7 .2-.1a.93 .93 0 0 0 1 .1 .93 .93 0 0 0 .5-1 1.46 1.46 0 0 0-1.3-.5l-.1-.4a1.09 1.09 0 0 1 1.3 .2l-.2-.6-.2 .1-.5-.1z" fill="#231f20"/>
<path d="M21.1 10.3v2.7h-2.1l.1 .4 .9 1a.95 .95 0 0 0 .9 .9 .59 .59 0 0 1 .6-.4 .59 .59 0 0 1 .5 .3l.4 .8a1.59 1.59 0 0 0 2.1 1.4 1.61 1.61 0 0 1 1-2.3l1-.3-.1-1.5a1.59 1.59 0 0 1-.4-1.7h-1.4l-.2 .9h.5l-.1 .9h-.5l-.2 .9v.3l.4 .1-.2 .9h-.6a.73 .73 0 0 1-1.1-.7l.3-1.5h-.5l.2-.9h.5l.2-.9h-.5v-1.3zM23.6 11.6l-.6 3.1h.7l.6-3.1zM23.8 10.7l-.1 .6h.7l.1-.6z" fill="#ed1c24"/>
<path d="M19 22.9h177.8M19 260.4h177.8" fill="none" stroke="#000" stroke-width=".53"/>
<text font-size="4.4" x="39.2" y="56.1">DQK0006C</text>
<text font-size="4.2" x="136.3" y="49.4">PACKAGE OUTLINE</text>
<text font-size="3.9" x="20" y="29.9">7.1 Mechanical Data</text>
<text font-size="3.5" x="131.3" y="56.1">WSON - 0.8 mm max height</text>
<text font-size="3.2" fill="#00f" x="177.1" y="18.7">CSD17318Q2</text>
<g font-size="2.8">
<text x="19" y="21.8">www.ti.com</text>
<text x="85.4" y="269">Product Folder Links: CSD17318Q2</text>
<text x="195.3" y="264.2">9</text>
</g>
<text font-size="2.8" fill="#00f" x="152.4" y="264.2">Submit Document Feedback</text>
<g font-size="2.5">
<text x="135.5" y="21.9">SLPS667B – FEBRUARY 2017 – REVISED JUNE 2024</text>
<text x="106.4" y="252.5">www.ti.com</text>
<text x="19" y="263.9">Copyright © 2025 Texas Instruments Incorporated</text>
</g>
<g font-size="2.3">
<text x="38.9" y="221.8">NOTES:</text>
<text x="38.9" y="226.7">1. All linear dimensions are in millimeters. Any dimensions in parenthesis are for reference only. Dimensioning and tolerancing</text>
<text x="38.9" y="231.7">2. This drawing is subject to change without notice.</text>
<text x="41.4" y="229.2">per ASME Y14.5M.</text>
<text x="38.9" y="234.2">3. The package thermal pads must be soldered to the printed circuit board for thermal and mechanical performance.</text>
</g>
<g font-size="2.2">
<text x="137.4" y="60.9">PLASTIC SMALL OUTLINE - NO LEAD</text>
<text x="68.9" y="71.4">A</text>
<text x="93.1" y="70.2">2.1</text>
<text x="120.5" y="71.3">B</text>
<text x="93.1" y="72.6">1.9</text>
<text x="49.9" y="94.2">PIN 1 INDEX AREA</text>
<text x="119.7" y="95.6">2.1</text>
<text x="119.7" y="98">1.9</text>
<text x="62.4" y="131.2">0.8</text>
<text x="62.4" y="133.6">0.7</text>
<text x="123.9" y="133.3">C</text>
<text x="129.4" y="140.1">SEATING PLANE</text>
<text x="62.4" y="144.2">0.05</text>
<text x="62.4" y="146.6">0.00</text>
<text x="92" y="149.2">0.75</text>
<text x="98.1" y="149.2">0.1</text>
<text x="127.5" y="145.2">0.08</text>
<text x="132.9" y="145.2">C</text>
<text x="92.4" y="153.1">PKG</text>
<text x="77.4" y="156.5">(0.2)</text>
<text x="106.7" y="158.9">(0.47)</text>
<text x="162.7" y="157.7">(0.2) TYP</text>
<text x="72.9" y="167.7">3</text>
<text x="124.9" y="162.4">0.3</text>
<text x="129.8" y="162.4">0.05</text>
<text x="67.2" y="173.8">4X</text>
<text x="92.4" y="169.4">7</text>
<text x="115.3" y="169.3">4</text>
<text x="66.4" y="177">0.65</text>
<text x="97.3" y="175.3">(0.5)</text>
<text x="60.1" y="184.3">1.3</text>
<text x="60.3" y="181.1">2X</text>
<text x="119" y="180.1">PKG</text>
<text x="92.3" y="186.9">8</text>
<text x="122.7" y="188.5">0.95</text>
<text x="128.8" y="188.5">0.1</text>
<text x="73.2" y="196.9">1</text>
<text x="115.2" y="195">6</text>
<text x="96.1" y="199.8">(0.2)</text>
<text x="122.9" y="203.8">6X</text>
<text x="126.2" y="202.7">0.35</text>
<text x="66.8" y="208.1">(45 X0.3)</text>
<text x="67.9" y="205.8">PIN 1 ID</text>
<text x="91.6" y="207.5">1</text>
<text x="94.7" y="207.5">0.1</text>
<text x="126.2" y="205">0.25</text>
<text x="127.9" y="208.4">0.1</text>
<text x="135.1" y="208.4">C</text>
<text x="137.8" y="208.4">A</text>
<text x="140.5" y="208.4">B</text>
<text x="97.7" y="212.2">6X</text>
<text x="101" y="211">0.3</text>
<text x="101" y="213.4">0.2</text>
<text x="127.9" y="211.5">0.05</text>
<text x="136.3" y="211.5">C</text>
<text x="157" y="216.9">4222322/B</text>
<text x="169.4" y="216.9">04/2019</text>
</g>
</svg>
